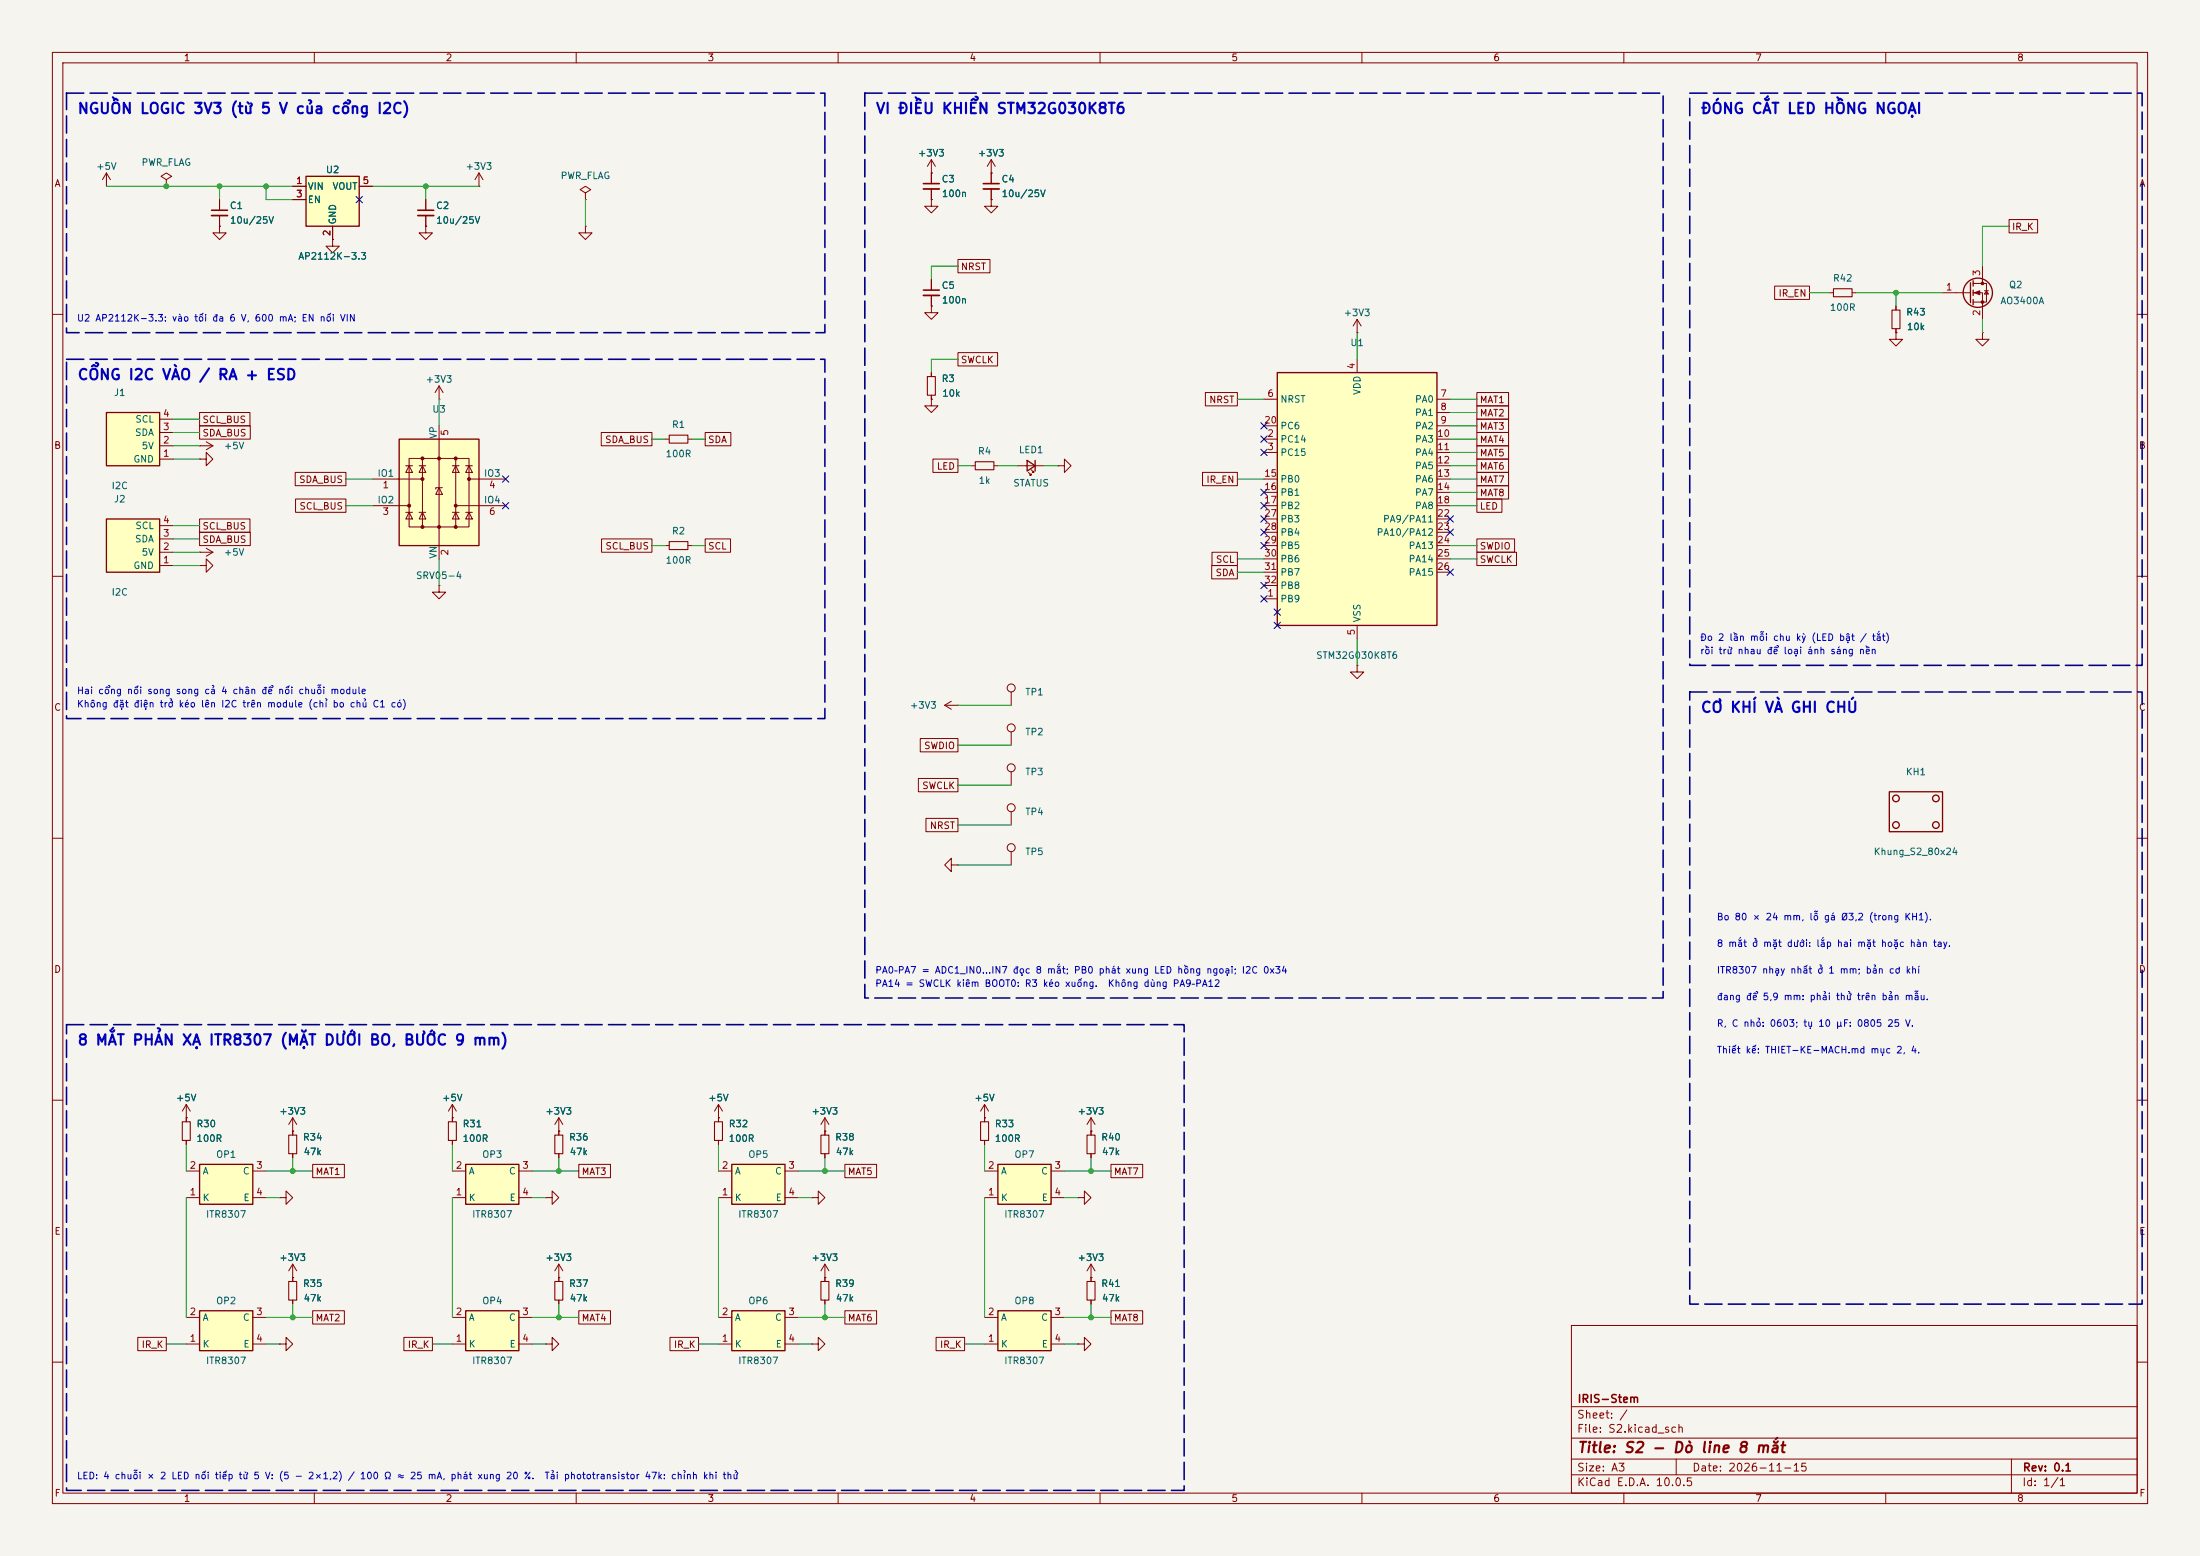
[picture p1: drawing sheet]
<svg xmlns="http://www.w3.org/2000/svg" width="420mm" height="297mm" viewBox="0 0 420 297" stroke-linecap="round" stroke-linejoin="round" font-family="sans-serif">
<path d="M0 0h420v297h-420z" fill="#f5f4ef" stroke="#f5f4ef" stroke-width=".19"/>
<g fill="none" stroke="#840000" stroke-width=".19">
<path d="M10 10h400v277h-400zM12 12h396v273h-396zM60 10v2M110 10v2M160 10v2M210 10v2M260 10v2M310 10v2M360 10v2M20.3 35.6h.1M20.3 33l-.7 1.3M20.3 33l.8 1.3"/>
<path d="M20.3 33v2.6M31.7 34.3l1.1-.6-1.1-.7-1 .7 1 .6v1.3M31.7 35.6h.1M41.9 38.1v2M91.4 35.6h.1M91.4 33l-.7 1.3M91.4 33l.8 1.3M91.4 33v2.6M41.9 43.2v1.3h1.3l-1.3 1.2-1.3-1.2h1.3M41.9 43.2h.1M41.9 41.1v2.1M10 60h2"/>
<path d="M408 60h2M10 110h2M408 110h2M10 160h2M408 160h2M10 210h2M35.6 213.4v.7M35.6 217.7v.7M86.4 213.4h.1M86.4 210.8l-.8 1.3M86.4 210.8l.7 1.3M86.4 210.8v2.6"/>
<path d="M157.5 215.9h.1M157.5 213.4l-.8 1.2M157.5 213.4l.7 1.2M157.5 213.4v3.3M188 213.4h.1M188 210.8l-.8 1.3M188 210.8l.7 1.3M188 210.8v2.6M408 210h2M157.5 220.2v.8M53.3 256.5h1.3v-1.2l1.3 1.2-1.3 1.3v-1.3M53.3 256.5h.1"/>
<path d="M157.5 243.8v.8M157.5 248.2v.7M300 253h108v32h-108zM10 260h2M300 278.5h108M300 274.5h108M300 268.5h108M320 278.5v3M384 278.5v6.5M408 260h2M60 285v2M110 285v2"/>
<path d="M160 285v2M210 285v2M260 285v2M300 281.5h108M310 285v2M360 285v2"/>
</g>
<path d="M40.4 40.1h3" fill="none" stroke="#840000" stroke-width=".3"/>
<path d="M40.4 41.1h3" fill="none" stroke="#840000" stroke-width=".33"/>
<path d="M34.8 214.1h1.5v3.6h-1.5zM156.7 216.7h1.5v3.5h-1.5zM156.7 244.6h1.5v3.6h-1.5z" fill="none" stroke="#840000" stroke-width=".2"/>
<path d="M58.4 33.7h10.2v9.5h-10.2z" fill="#ffffc2"/>
<path d="M58.4 33.7h10.2v9.5h-10.2z" fill="none" stroke="#840000" stroke-width=".25"/>
<path d="M55.9 35.6h2.5M55.9 38.1h2.5M68.6 35.6h2.5M63.5 43.2v2.5" fill="none" stroke="#840000" stroke-width=".19"/>
<path d="M76.2 83.8h15.2v20.3h-15.2z" fill="#ffffc2"/>
<g fill="none" stroke="#840000" stroke-width=".19">
<path d="M71.1 91.4h9.5M71.1 96.5h7M77.5 88.9h1.2M77.5 97.8h1.2M78.1 87.5h11.4v13.1h-11.4zM78.1 88.9l.6 1.3h-1.2zM78.1 97.8l.6 1.3h-1.2zM80 88.9h1.3M80 97.8h1.3M80.6 88.9l.7 1.3h-1.3zM80.6 97.8l.7 1.3h-1.3zM80.6 87.5v13.1"/>
<path d="M83.8 93.1l.7 1.3h-1.3zM83.8 81.3v25.4M84.5 93.1h-1.3v.2M86.4 88.9h1.2M86.4 97.8h1.2M87 88.9l.6 1.3h-1.2zM87 97.8l.6 1.3h-1.2zM87 87.5v13.1M87 96.5h9.5M88.9 88.9h1.3M88.9 97.8h1.3M89.5 88.9l.7 1.3h-1.3z"/>
<path d="M89.5 97.8l.7 1.3h-1.3zM89.5 91.4h7"/>
</g>
<path d="M76.2 83.8h15.2v20.3h-15.2z" fill="none" stroke="#840000" stroke-width=".25"/>
<g fill="#840000" stroke="#840000" stroke-width=".19">
<circle cx="78.1" cy="96.5" r=".28"/>
<circle cx="80.6" cy="87.5" r=".28"/>
<circle cx="80.6" cy="91.4" r=".28"/>
<circle cx="80.6" cy="100.6" r=".28"/>
<circle cx="83.8" cy="87.5" r=".28"/>
<circle cx="83.8" cy="100.6" r=".28"/>
<circle cx="87" cy="87.5" r=".28"/>
<circle cx="87" cy="96.5" r=".28"/>
<circle cx="87" cy="100.6" r=".28"/>
<circle cx="89.5" cy="91.4" r=".28"/>
</g>
<path d="M20.3 99.1h10.2v10.1h-10.2z" fill="#ffffc2"/>
<path d="M20.3 99.1h10.2v10.1h-10.2z" fill="none" stroke="#840000" stroke-width=".25"/>
<g fill="none" stroke="#840000" stroke-width=".19">
<path d="M81.3 38.1v2M63.5 45.7v1.3h1.3l-1.3 1.3-1.3-1.3h1.3M63.5 45.7h.1M81.3 43.2v1.3h1.2l-1.2 1.2-1.3-1.2h1.3M81.3 43.2h.1M81.3 41.1v2.1M83.8 76.2h.1M83.8 73.7l-.7 1.2M83.8 73.7l.8 1.2M83.8 73.7v2.5M30.5 108h2.5M30.5 105.4h2.5"/>
<path d="M30.5 102.9h2.5M30.5 100.3h2.5M38.1 108h1.3v-1.3l1.2 1.3-1.2 1.2v-1.2M38.1 108h.1M83.8 111.8v1.2h1.3l-1.3 1.3-1.3-1.3h1.3M83.8 111.8h.1"/>
</g>
<path d="M79.8 40.1h3" fill="none" stroke="#840000" stroke-width=".3"/>
<path d="M79.8 41.1h3" fill="none" stroke="#840000" stroke-width=".33"/>
<path d="M20.3 78.7h10.2v10.2h-10.2z" fill="#ffffc2"/>
<g fill="none" stroke="#840000" stroke-width=".25">
<path d="M376.2 54v3.8M376.7 53.6v1M376.7 55.4v1M376.7 57.2v1M20.3 78.7h10.2v10.2h-10.2zM360.7 151.1h10.1v7.7h-10.1z"/>
<circle cx="377.6" cy="55.9" r="2.79"/>
<circle cx="361.9" cy="157.5" r=".63"/>
<circle cx="361.9" cy="152.4" r=".63"/>
<circle cx="369.6" cy="152.4" r=".63"/>
<circle cx="369.6" cy="157.5" r=".63"/>
</g>
<g fill="none" stroke="#840000" stroke-width=".19">
<path d="M111.8 36.8l1-.6-1-.6-1.1 .6 1.1 .6v1.3M111.8 38.1h.1M111.8 43.2v1.3h1.2l-1.2 1.2-1.3-1.2h1.3M111.8 43.2h.1M370.8 55.9h5.4M376.7 54.1h2.5v3.6h-2.5M376.7 55.9h1.8v5.1M378.5 50.8v3.3M378.8 55.5h.8M379.2 55.5l.4 .6h-.8zM30.5 87.6h2.5M30.5 85.1h2.5"/>
<path d="M30.5 82.6h2.5M30.5 80h2.5M38.1 85.1h.1M38.1 87.6h1.3v-1.2l1.2 1.2-1.2 1.3v-1.3M38.1 87.6h.1M38.1 85.1h2.5M39.4 84.3l1.2 .8M40.6 85.1l-1.2 .8M127 83.8h.8M131.3 83.8h.8M38.1 105.4h.1M38.1 105.4h2.5"/>
<path d="M39.4 104.6l1.2 .8M40.6 105.4l-1.2 .8M106.7 243.8h.1M106.7 241.3l-.8 1.3M106.7 241.3l.7 1.3M106.7 241.3v3.3M106.7 248.2v.7"/>
</g>
<path d="M127.8 83.1h3.5v1.5h-3.5zM105.9 244.6h1.5v3.6h-1.5z" fill="none" stroke="#840000" stroke-width=".2"/>
<g fill="#840000" stroke="#840000" stroke-width=".19">
<path d="M376.9 55.9l1.1-.4v.8z"/>
<circle cx="378.5" cy="54.1" r=".25"/>
<circle cx="378.5" cy="57.7" r=".25"/>
</g>
<path d="M243.8 71.1h30.5v48.3h-30.5z" fill="#ffffc2"/>
<path d="M243.8 71.1h30.5v48.3h-30.5z" fill="none" stroke="#840000" stroke-width=".25"/>
<g fill="none" stroke="#840000" stroke-width=".19">
<path d="M241.3 76.2h2.5M259.1 68.6v2.5M274.3 76.2h2.6M274.3 78.7h2.6M241.3 83.8h2.5M241.3 86.4h2.5M241.3 81.3h2.5M241.3 91.4h2.5M241.3 94h2.5M241.3 96.5h2.5M241.3 99.1h2.5M274.3 83.8h2.6"/>
<path d="M274.3 86.4h2.6M274.3 81.3h2.6M274.3 88.9h2.6M274.3 91.4h2.6M274.3 94h2.6M274.3 96.5h2.6M274.3 99.1h2.6M241.3 114.3h2.5M241.3 101.6h2.5M241.3 104.1h2.5M241.3 106.7h2.5M241.3 109.2h2.5"/>
<path d="M241.3 111.8h2.5M259.1 119.4v2.5M274.3 101.6h2.6M274.3 104.1h2.6M274.3 106.7h2.6M274.3 109.2h2.6M154.9 256.5h1.3v-1.2l1.3 1.2-1.3 1.3v-1.3M154.9 256.5h.1"/>
</g>
<path d="M139.7 250.2h10.2v7.6h-10.2z" fill="#ffffc2"/>
<path d="M139.7 250.2h10.2v7.6h-10.2z" fill="none" stroke="#840000" stroke-width=".25"/>
<path d="M259.1 63.5h.1M259.1 61l-.8 1.2M259.1 61l.7 1.2M259.1 61v2.5M185.4 88.9h.8M189.7 88.9h.8M259.1 127v1.3h1.2l-1.2 1.2-1.3-1.2h1.3M259.1 127h.1M137.2 256.5h2.5M137.2 251.5h2.5M149.9 256.5h2.5M149.9 251.5h2.5" fill="none" stroke="#840000" stroke-width=".19"/>
<path d="M186.2 88.1h3.5v1.6h-3.5z" fill="none" stroke="#840000" stroke-width=".2"/>
<path d="M88.9 250.2h10.2v7.6h-10.2z" fill="#ffffc2"/>
<path d="M88.9 250.2h10.2v7.6h-10.2z" fill="none" stroke="#840000" stroke-width=".25"/>
<g fill="none" stroke="#840000" stroke-width=".19">
<path d="M201.9 88.9h1.3v-1.3l1.3 1.3-1.3 1.3v-1.3M201.9 88.9h.1M127 104.1h.8M131.3 104.1h.8M193 139.7v2.5M104.1 228.6h1.3v-1.3l1.3 1.3-1.3 1.3v-1.3M104.1 228.6h.1M86.4 256.5h2.5M86.4 251.5h2.5M99.1 256.5h2.5M99.1 251.5h2.5M104.1 256.5h1.3v-1.2l1.3 1.2-1.3 1.3v-1.3"/>
<path d="M104.1 256.5h.1"/>
<circle cx="193" cy="138.9" r=".76"/>
</g>
<path d="M127.8 103.4h3.5v1.5h-3.5z" fill="none" stroke="#840000" stroke-width=".2"/>
<path d="M88.9 222.2h10.2v7.7h-10.2z" fill="#ffffc2"/>
<path d="M88.9 222.2h10.2v7.7h-10.2z" fill="none" stroke="#840000" stroke-width=".25"/>
<g fill="none" stroke="#840000" stroke-width=".19">
<path d="M193 147.3v2.6M193 154.9v2.6M86.4 213.4v.7M86.4 217.7v.7M86.4 228.6h2.5M86.4 223.5h2.5M99.1 228.6h2.5M99.1 223.5h2.5"/>
<circle cx="193" cy="146.6" r=".76"/>
<circle cx="193" cy="154.2" r=".76"/>
</g>
<path d="M85.6 214.1h1.5v3.6h-1.5z" fill="none" stroke="#840000" stroke-width=".2"/>
<path d="M139.7 222.2h10.2v7.7h-10.2z" fill="#ffffc2"/>
<path d="M196.1 87.9l1.5 1-1.5 1zM197.6 87.9v2M139.7 222.2h10.2v7.7h-10.2z" fill="none" stroke="#840000" stroke-width=".25"/>
<g fill="none" stroke="#840000" stroke-width=".19">
<path d="M177.8 33h.1M177.8 38.1v1.3h1.3l-1.3 1.2-1.3-1.2h1.3M177.8 38.1h.1M177.8 30.5l-.8 1.3M177.8 30.5l.8 1.3M177.8 30.5v4.6M177.8 36.1v2M189.2 38.1v1.3h1.3l-1.3 1.2-1.2-1.2h1.2M189.2 38.1h.1M189.2 33h.1M189.2 30.5v4.6M189.2 36.1v2"/>
<path d="M189.2 30.5l-.7 1.3M189.2 30.5l.8 1.3M177.8 58.4v1.3h1.3l-1.3 1.3-1.3-1.3h1.3M177.8 58.4h.1M177.8 53.3v2.1M177.8 56.4v2M349.2 55.9h.8M353.6 55.9h.7M361.9 58.4v.8M177.8 76.2v1.3h1.3l-1.3 1.2-1.3-1.2h1.3M177.8 76.2h.1M177.8 71.1v.8"/>
<path d="M177.8 75.4v.8M361.9 63.5v1.3h1.3l-1.3 1.2-1.2-1.2h1.2M361.9 63.5h.1M361.9 62.7v.8M378.5 63.5v1.3h1.2l-1.2 1.2-1.3-1.2h1.3M378.5 63.5h.1M194.3 88.9h5.1M196.3 90.2l.5 .5h-.2h.2v-.3M196.8 89.7l.6 .5h-.3h.3v-.3M180.3 134.6l1.3 .8M180.3 134.6h2.6M181.6 133.9l-1.3 .7"/>
<path d="M182.9 134.6h.1M193 132.1v2.5M181.6 165.1v-1.3l-1.3 1.3 1.3 1.3v-1.3h1.3M182.9 165.1h.1M193 162.6v2.5M35.6 213.4h.1M35.6 210.8l-.8 1.3M35.6 210.8l.7 1.3M35.6 210.8v2.6M55.9 215.9h.1M55.9 213.4v3.3M55.9 213.4l-.8 1.2"/>
<path d="M55.9 213.4l.7 1.2M106.7 215.9v.8M137.2 213.4v.7M137.2 217.7v.7M208.3 215.9h.1M208.3 213.4l-.8 1.2M208.3 213.4l.7 1.2M208.3 213.4v2.5M53.3 228.6h1.3v-1.3l1.3 1.3-1.3 1.3v-1.3M53.3 228.6h.1M55.9 220.2v.8M106.7 220.2v.8"/>
<path d="M137.2 228.6h2.5M137.2 223.5h2.5M149.9 228.6h2.5M149.9 223.5h2.5M154.9 228.6h1.3v-1.3l1.3 1.3-1.3 1.3v-1.3M154.9 228.6h.1"/>
<circle cx="193" cy="131.3" r=".76"/>
<circle cx="193" cy="161.8" r=".76"/>
</g>
<path d="M350 55.1h3.6v1.5h-3.6zM361.2 59.2h1.5v3.5h-1.5zM177 71.9h1.6v3.5h-1.6zM55.1 216.7h1.5v3.5h-1.5zM105.9 216.7h1.5v3.5h-1.5zM136.4 214.1h1.5v3.6h-1.5z" fill="none" stroke="#840000" stroke-width=".2"/>
<path d="M176.3 35.1h3M187.7 35.1h3.1M176.3 55.4h3" fill="none" stroke="#840000" stroke-width=".3"/>
<path d="M176.3 36.1h3M187.7 36.1h3.1M176.3 56.4h3" fill="none" stroke="#840000" stroke-width=".33"/>
<path d="M38.1 222.2h10.2v7.7h-10.2z" fill="#ffffc2"/>
<path d="M38.1 222.2h10.2v7.7h-10.2z" fill="none" stroke="#840000" stroke-width=".25"/>
<path d="M35.6 228.6h2.5M35.6 223.5h2.5M48.3 228.6h2.5M48.3 223.5h2.5M55.9 243.8h.1M55.9 241.3l-.8 1.3M55.9 241.3l.7 1.3M55.9 241.3v3.3M55.9 248.2v.7" fill="none" stroke="#840000" stroke-width=".19"/>
<path d="M55.1 244.6h1.5v3.6h-1.5z" fill="none" stroke="#840000" stroke-width=".2"/>
<path d="M38.1 250.2h10.2v7.6h-10.2z" fill="#ffffc2"/>
<path d="M38.1 250.2h10.2v7.6h-10.2z" fill="none" stroke="#840000" stroke-width=".25"/>
<path d="M188 213.4v.7M188 217.7v.7M208.3 215.9v.8M208.3 220.2v.8M35.6 256.5h2.5M35.6 251.5h2.5M48.3 256.5h2.5M48.3 251.5h2.5" fill="none" stroke="#840000" stroke-width=".19"/>
<path d="M187.2 214.1h1.5v3.6h-1.5zM207.5 216.7h1.5v3.5h-1.5z" fill="none" stroke="#840000" stroke-width=".2"/>
<path d="M190.5 222.2h10.2v7.7h-10.2z" fill="#ffffc2"/>
<path d="M190.5 222.2h10.2v7.7h-10.2z" fill="none" stroke="#840000" stroke-width=".25"/>
<path d="M188 228.6h2.5M188 223.5h2.5M200.7 228.6h2.5M200.7 223.5h2.5M205.7 228.6h1.3v-1.3l1.3 1.3-1.3 1.3v-1.3M205.7 228.6h.1" fill="none" stroke="#840000" stroke-width=".19"/>
<path d="M190.5 250.2h10.2v7.6h-10.2z" fill="#ffffc2"/>
<path d="M190.5 250.2h10.2v7.6h-10.2z" fill="none" stroke="#840000" stroke-width=".25"/>
<g fill="none" stroke="#840000" stroke-width=".19">
<path d="M41.9 38.1v2M55.9 35.6h2.5M55.9 38.1h2.5M68.6 35.6h2.5M81.3 38.1v2M177.8 33h.1M177.8 38.1h.1M177.8 33v2.1M177.8 36.1v2M189.2 38.1h.1M189.2 33h.1M189.2 33v2.1"/>
<path d="M189.2 36.1v2M41.9 43.2h.1M41.9 41.1v2.1M63.5 45.7h.1M63.5 43.2v2.5M81.3 43.2h.1M81.3 41.1v2.1M177.8 58.4h.1M177.8 53.3v2.1M177.8 56.4v2M182.9 49.5h6.1v2.6h-6.1zM338.8 54.6h6.6v2.6h-6.6z"/>
<path d="M361.9 58.4v.8M383.5 41.9h5.5v2.6h-5.5zM38.1 78.7h9.6v2.6h-9.6zM177.8 76.2h.1M177.8 71.1v.8M177.8 75.4v.8M182.9 67.3h7.5v2.6h-7.5zM230.1 74.9h6.1v2.6h-6.1zM281.9 74.9h6.1v2.6h-6.1zM281.9 77.5h6.1v2.5h-6.1zM361.9 63.5h.1M361.9 62.7v.8"/>
<path d="M38.1 81.3h9.7v2.5h-9.7zM38.1 99.1h9.6v2.5h-9.6zM56.4 90.2h9.6v2.5h-9.6zM56.4 95.2h9.6v2.6h-9.6zM114.8 82.5h9.7v2.6h-9.7zM134.6 82.5h4.9v2.6h-4.9zM178.1 87.6h4.8v2.6h-4.8zM229.6 90.2h6.6v2.5h-6.6zM281.9 92.7h6.1v2.6h-6.1zM281.9 95.2h4.8v2.6h-4.8zM281.9 80h6.1v2.6h-6.1zM281.9 82.5h6.1v2.6h-6.1z"/>
<path d="M281.9 85.1h6.1v2.5h-6.1zM281.9 87.6h6.1v2.6h-6.1zM281.9 90.2h6.1v2.5h-6.1zM38.1 101.6h9.7v2.5h-9.7zM114.8 102.9h9.7v2.5h-9.7zM134.6 102.9h4.9v2.5h-4.9zM231.3 107.9h4.9v2.6h-4.9zM231.4 105.4h4.8v2.6h-4.8zM281.9 102.9h7.2v2.5h-7.2zM281.9 105.4h7.6v2.6h-7.6zM175.3 148.6h7.6v2.5h-7.6zM175.7 141h7.2v2.5h-7.2z"/>
<path d="M176.8 156.2h6.1v2.6h-6.1zM35.6 213.4h.1M35.6 213.4v.7M35.6 217.7v.7M55.9 215.9h.1M55.9 215.9v.8M86.4 213.4h.1M86.4 213.4v.7M86.4 217.7v.7M106.7 215.9h.1M106.7 213.4l-.8 1.2M106.7 213.4l.7 1.2"/>
<path d="M106.7 213.4v3.3M137.2 213.4h.1M137.2 210.8l-.8 1.3M137.2 210.8l.7 1.3M137.2 210.8v3.3M137.2 217.7v.7M157.5 215.9h.1M157.5 215.9v.8M188 213.4h.1M188 213.4v.7M188 217.7v.7M208.3 215.9h.1"/>
<path d="M208.3 215.9v.8M55.9 220.2v.8M59.7 222.2h6v2.6h-6zM106.7 220.2v.8M110.5 222.2h6v2.6h-6zM157.5 220.2v.8M161.3 222.2h6v2.6h-6zM208.3 220.2v.8M212.1 222.2h6v2.6h-6zM26.3 255.3h5.4v2.5h-5.4zM55.9 243.8h.1M55.9 243.8v.8"/>
<path d="M55.9 248.2v.7M59.7 250.2h6v2.5h-6zM77.1 255.3h5.4v2.5h-5.4zM106.7 243.8h.1M106.7 243.8v.8M106.7 248.2v.7M110.5 250.2h6v2.5h-6zM127.9 255.3h5.4v2.5h-5.4zM157.5 243.8h.1M157.5 241.3l-.8 1.3M157.5 241.3l.7 1.3M157.5 241.3v3.3"/>
<path d="M157.5 248.2v.7M161.3 250.2h6v2.5h-6zM178.7 255.3h5.4v2.5h-5.4zM188 256.5h2.5M188 251.5h2.5M200.7 256.5h2.5M200.7 251.5h2.5M205.7 256.5h1.3v-1.2l1.3 1.2-1.3 1.3v-1.3M205.7 256.5h.1M208.3 243.8h.1M208.3 241.3v3.3M208.3 248.2v.7"/>
<path d="M208.3 241.3l-.8 1.3M208.3 241.3l.7 1.3M212.1 250.2h6v2.5h-6z"/>
</g>
<path d="M207.5 244.6h1.5v3.6h-1.5z" fill="none" stroke="#840000" stroke-width=".2"/>
<g fill="none" stroke="#009600" stroke-width=".19">
<path d="M20.3 35.6h35.6M41.9 35.6v2.5M50.8 35.6v2.5h5.1M71.1 35.6h20.3M81.3 35.6v2.5M111.8 38.1v5.1M182.9 50.8h-5.1v2.5M345.4 55.9h3.8M354.3 55.9h16.5M361.9 55.9v2.5M383.5 43.2h-5v7.6M83.8 76.2v5.1"/>
<path d="M182.9 68.6h-5.1v2.5M236.2 76.2h5.1M259.1 63.5v5.1M276.9 76.2h5M276.9 78.7h5M378.5 61v2.5M33 82.6h5.1M33 80h5.1M33 87.6h5.1M33 85.1h5.1M66 91.4h5.1M66 96.5h5.1"/>
<path d="M124.5 83.8h2.5M132.1 83.8h2.5M182.9 88.9h2.5M190.5 88.9h3.8M199.4 88.9h2.5M236.2 91.4h5.1M276.9 88.9h5M276.9 83.8h5M276.9 91.4h5M276.9 96.5h5M276.9 86.4h5M276.9 94h5"/>
<path d="M276.9 81.3h5M33 108h5.1M33 105.4h5.1M33 102.9h5.1M33 100.3h5.1M83.8 106.7v5.1M124.5 104.1h2.5M132.1 104.1h2.5M236.2 106.7h5.1M236.2 109.2h5.1M276.9 104.1h5M276.9 106.7h5"/>
<path d="M182.9 134.6h10.1M259.1 121.9v5.1M182.9 142.2h10.1M182.9 149.9h10.1M182.9 157.5h10.1M182.9 165.1h10.1M35.6 218.4v5.1M86.4 218.4v5.1M137.2 218.4v5.1M188 218.4v5.1M35.6 228.6v22.9M50.8 223.5h8.9"/>
<path d="M50.8 228.6h2.5M55.9 221v2.5M86.4 228.6v22.9M101.6 223.5h8.9M101.6 228.6h2.5M106.7 221v2.5M137.2 228.6v22.9M152.4 223.5h8.9M152.4 228.6h2.5M157.5 221v2.5M188 228.6v22.9M203.2 223.5h8.9"/>
<path d="M203.2 228.6h2.5M208.3 221v2.5M31.7 256.5h3.9M50.8 251.5h8.9M50.8 256.5h2.5M55.9 248.9v2.6M82.5 256.5h3.9M101.6 251.5h8.9M101.6 256.5h2.5M106.7 248.9v2.6M133.3 256.5h3.9M152.4 251.5h8.9"/>
<path d="M152.4 256.5h2.5M157.5 248.9v2.6M184.1 256.5h3.9M203.2 251.5h8.9M203.2 256.5h2.5M208.3 248.9v2.6"/>
</g>
<g fill="none" stroke="#000084" stroke-width=".19">
<path d="M68 37.5l1.2 1.2M69.2 37.5l-1.2 1.2M95.9 95.9l1.2 1.2M95.9 90.8l1.2 1.2M97.1 95.9l-1.2 1.2M97.1 90.8l-1.2 1.2M240.7 80.7l1.2 1.2M240.7 98.5l1.2 1.2M240.7 83.2l1.2 1.2M240.7 85.8l1.2 1.2M240.7 93.4l1.2 1.2M240.7 95.9l1.2 1.2"/>
<path d="M241.9 80.7l-1.2 1.2M241.9 98.5l-1.2 1.2M241.9 83.2l-1.2 1.2M241.9 85.8l-1.2 1.2M241.9 93.4l-1.2 1.2M241.9 95.9l-1.2 1.2M276.3 98.5l1.2 1.2M277.5 98.5l-1.2 1.2M240.7 101l1.2 1.2M240.7 113.7l1.2 1.2M240.7 111.2l1.2 1.2M240.7 103.5l1.2 1.2"/>
<path d="M241.9 101l-1.2 1.2M241.9 111.2l-1.2 1.2M241.9 103.5l-1.2 1.2M241.9 113.7l-1.2 1.2M243.2 118.8l1.2 1.2M243.2 116.2l1.2 1.2M244.4 118.8l-1.2 1.2M244.4 116.2l-1.2 1.2M276.3 108.6l1.2 1.2M276.3 101l1.2 1.2M277.5 108.6l-1.2 1.2M277.5 101l-1.2 1.2"/>
</g>
<path d="M12.7 17.8h144.8v45.7h-144.8zM165.1 17.8h152.4v172.7h-152.4zM322.6 17.8h86.3v109.2h-86.3zM12.7 68.6h144.8v68.6h-144.8zM322.6 132.1h86.3v116.8h-86.3zM12.7 195.6h213.4v88.9h-213.4z" fill="none" stroke="#000084" stroke-width=".3" stroke-dasharray="3.3 1.2"/>
<g fill="#009600" stroke="#009600" stroke-width=".19">
<circle cx="106.7" cy="251.5" r=".46"/>
<circle cx="157.5" cy="251.5" r=".46"/>
<circle cx="106.7" cy="223.5" r=".46"/>
<circle cx="31.7" cy="35.6" r=".46"/>
<circle cx="41.9" cy="35.6" r=".46"/>
<circle cx="55.9" cy="223.5" r=".46"/>
<circle cx="55.9" cy="251.5" r=".46"/>
<circle cx="157.5" cy="223.5" r=".46"/>
<circle cx="208.3" cy="251.5" r=".46"/>
<circle cx="208.3" cy="223.5" r=".46"/>
<circle cx="50.8" cy="35.6" r=".46"/>
<circle cx="81.3" cy="35.6" r=".46"/>
<circle cx="361.9" cy="55.9" r=".46"/>
</g>
<g font-size="2" fill="#0000c2">
<text x="14.7" y="22.2">NGUỒN LOGIC 3V3 (từ 5 V của cổng I2C)</text>
<text x="167.1" y="22.2">VI ĐIỀU KHIỂN STM32G030K8T6</text>
<text x="324.5" y="22.2">ĐÓNG CẮT LED HỒNG NGOẠI</text>
<text x="14.7" y="73">CỔNG I2C VÀO / RA + ESD</text>
<text x="324.5" y="136.5">CƠ KHÍ VÀ GHI CHÚ</text>
<text x="14.7" y="200">8 MẮT PHẢN XẠ ITR8307 (MẶT DƯỚI BO, BƯỚC 9 mm)</text>
</g>
<text font-size="2" fill="#840000" x="301" y="277.8">Title: S2 - Dò line 8 mắt</text>
<g font-size="1.5" fill="#840000">
<text x="301" y="268.1">IRIS-Stem</text>
<text x="300.9" y="273.8">File: S2.kicad_sch</text>
<text x="300.9" y="271.1">Sheet: /</text>
<text x="300.9" y="281.2">Size: A3</text>
<text x="322.9" y="281.2">Date: 2026-11-15</text>
<text x="386" y="281.2">Rev: 0.1</text>
<text x="300.9" y="284">KiCad E.D.A. 10.0.5</text>
<text x="385.9" y="284">Id: 1/1</text>
</g>
<g font-size="1.3" fill="#840000">
<text x="35" y="12">1</text>
<text x="85" y="12">2</text>
<text x="135" y="12">3</text>
<text x="185" y="12">4</text>
<text x="235" y="12">5</text>
<text x="285" y="12">6</text>
<text x="335" y="12">7</text>
<text x="385" y="12">8</text>
<text x="10.3" y="36">A</text>
<text x="408.3" y="36">A</text>
<text x="384" y="44.2">IR_K</text>
<text x="183.3" y="51.9">NRST</text>
<text x="339.4" y="56.9">IR_EN</text>
<text x="183.3" y="69.6">SWCLK</text>
<text x="230.7" y="77.3">NRST</text>
<text x="282.4" y="77.3">MAT1</text>
<text x="38.5" y="83.6">SDA_BUS</text>
<text x="38.5" y="81.1">SCL_BUS</text>
<text x="282.4" y="79.8">MAT2</text>
<text x="282.4" y="82.3">MAT3</text>
<text x="10.2" y="86">B</text>
<text x="115.4" y="84.9">SDA_BUS</text>
<text x="135.1" y="84.9">SDA</text>
<text x="178.7" y="90">LED</text>
<text x="282.4" y="84.9">MAT4</text>
<text x="282.4" y="87.4">MAT5</text>
<text x="282.4" y="90">MAT6</text>
<text x="408.2" y="86">B</text>
<text x="57" y="92.5">SDA_BUS</text>
<text x="230.2" y="92.5">IR_EN</text>
<text x="282.4" y="95">MAT8</text>
<text x="282.4" y="92.5">MAT7</text>
<text x="38.5" y="101.4">SCL_BUS</text>
<text x="57.1" y="97.6">SCL_BUS</text>
<text x="282.4" y="97.6">LED</text>
<text x="38.5" y="103.9">SDA_BUS</text>
<text x="115.5" y="105.2">SCL_BUS</text>
<text x="135.1" y="105.2">SCL</text>
<text x="232" y="107.7">SCL</text>
<text x="282.4" y="105.2">SWDIO</text>
<text x="282.4" y="107.7">SWCLK</text>
<text x="231.9" y="110.3">SDA</text>
<text x="10.2" y="136">C</text>
<text x="408.2" y="136">C</text>
<text x="176.3" y="143.3">SWDIO</text>
<text x="175.9" y="150.9">SWCLK</text>
<text x="177.4" y="158.5">NRST</text>
<text x="10.2" y="186">D</text>
<text x="408.2" y="186">D</text>
<text x="60.1" y="224.6">MAT1</text>
<text x="110.9" y="224.6">MAT3</text>
<text x="161.7" y="224.6">MAT5</text>
<text x="212.5" y="224.6">MAT7</text>
<text x="10.3" y="236">E</text>
<text x="408.3" y="236">E</text>
<text x="26.9" y="257.6">IR_K</text>
<text x="60.1" y="252.5">MAT2</text>
<text x="77.7" y="257.6">IR_K</text>
<text x="110.9" y="252.5">MAT4</text>
<text x="128.5" y="257.6">IR_K</text>
<text x="161.7" y="252.5">MAT6</text>
<text x="179.3" y="257.6">IR_K</text>
<text x="212.5" y="252.5">MAT8</text>
<text x="10.3" y="286">F</text>
<text x="35" y="287">1</text>
<text x="85" y="287">2</text>
<text x="135" y="287">3</text>
<text x="185" y="287">4</text>
<text x="235" y="287">5</text>
<text x="285" y="287">6</text>
<text x="335" y="287">7</text>
<text x="385" y="287">8</text>
<text x="408.3" y="286">F</text>
</g>
<g font-size="1.3" fill="#006464">
<text x="18.3" y="32.7">+5V</text>
<text x="26.9" y="32">PWR_FLAG</text>
<text x="62.1" y="33.3">U2</text>
<text x="88.8" y="32.7">+3V3</text>
<text x="106.9" y="34.5">PWR_FLAG</text>
<text x="175.1" y="30.2">+3V3</text>
<text x="179.7" y="35.1">C3</text>
<text x="186.6" y="30.2">+3V3</text>
<text x="191.1" y="35.1">C4</text>
<text x="43.8" y="40.2">C1</text>
<text x="58.6" y="36.5">VIN</text>
<text x="58.6" y="39.1">EN</text>
<text x="63.4" y="36.5">VOUT</text>
<text x="83.1" y="40.2">C2</text>
<text x="179.7" y="37.9">100n</text>
<text x="191.1" y="37.9">10u/25V</text>
<text x="43.8" y="43">10u/25V</text>
<text x="64.5" y="43" transform="rotate(-90 64.5 43)">GND</text>
<text x="83.2" y="43">10u/25V</text>
<text x="56.8" y="49.9">AP2112K-3.3</text>
<text x="179.7" y="55.4">C5</text>
<text x="179.7" y="58.2">100n</text>
<text x="349.2" y="59.6">100R</text>
<text x="349.8" y="54">R42</text>
<text x="381.8" y="58.4">AO3400A</text>
<text x="383.4" y="55.3">Q2</text>
<text x="256.4" y="60.7">+3V3</text>
<text x="363.8" y="60.5">R43</text>
<text x="363.9" y="63.3">10k</text>
<text x="257.7" y="66.4">U1</text>
<text x="21.6" y="75.9">J1</text>
<text x="81.2" y="73.4">+3V3</text>
<text x="179.7" y="73.2">R3</text>
<text x="179.8" y="76">10k</text>
<text x="244.3" y="77.2">NRST</text>
<text x="260" y="75.5" transform="rotate(-90 260 75.5)">VDD</text>
<text x="270" y="77.2">PA0</text>
<text x="25.7" y="83.5">SDA</text>
<text x="25.7" y="81">SCL</text>
<text x="82.4" y="79.1">U3</text>
<text x="83.7" y="83.9" transform="rotate(-90 83.7 83.9)">VP</text>
<text x="128.2" y="82">R1</text>
<text x="244.3" y="82.2">PC6</text>
<text x="270" y="79.7">PA1</text>
<text x="270" y="82.2">PA2</text>
<text x="25.4" y="88.6">GND</text>
<text x="26.9" y="86.1">5V</text>
<text x="42.6" y="86.1">+5V</text>
<text x="127" y="87.6">100R</text>
<text x="186.6" y="87.1">R4</text>
<text x="194.4" y="86.8">LED1</text>
<text x="244.3" y="84.8">PC14</text>
<text x="244.3" y="87.3">PC15</text>
<text x="270" y="84.8">PA3</text>
<text x="270" y="87.3">PA4</text>
<text x="270" y="89.9">PA5</text>
<text x="21.2" y="93.7">I2C</text>
<text x="72" y="91.3">IO1</text>
<text x="92.3" y="91.3">IO3</text>
<text x="186.7" y="92.7">1k</text>
<text x="193.3" y="93.2">STATUS</text>
<text x="244.3" y="92.4">PB0</text>
<text x="244.3" y="94.9">PB1</text>
<text x="270" y="92.4">PA6</text>
<text x="270" y="94.9">PA7</text>
<text x="21.6" y="96.2">J2</text>
<text x="25.7" y="101.3">SCL</text>
<text x="72" y="96.4">IO2</text>
<text x="92.3" y="96.4">IO4</text>
<text x="244.3" y="97.5">PB2</text>
<text x="244.3" y="100">PB3</text>
<text x="263.9" y="100">PA9/PA11</text>
<text x="270" y="97.5">PA8</text>
<text x="25.7" y="103.8">SDA</text>
<text x="26.9" y="106.4">5V</text>
<text x="42.6" y="106.4">+5V</text>
<text x="83.7" y="106.7" transform="rotate(-90 83.7 106.7)">VN</text>
<text x="127" y="107.9">100R</text>
<text x="128.2" y="102.3">R2</text>
<text x="244.3" y="102.6">PB4</text>
<text x="244.3" y="105.1">PB5</text>
<text x="244.3" y="107.6">PB6</text>
<text x="262.7" y="102.6">PA10/PA12</text>
<text x="268.8" y="105.1">PA13</text>
<text x="268.8" y="107.6">PA14</text>
<text x="21.2" y="114">I2C</text>
<text x="25.4" y="108.9">GND</text>
<text x="79.3" y="110.8">SRV05-4</text>
<text x="244.3" y="110.2">PB7</text>
<text x="244.3" y="112.7">PB8</text>
<text x="268.8" y="110.2">PA15</text>
<text x="244.3" y="115.3">PB9</text>
<text x="260" y="118.9" transform="rotate(-90 260 118.9)">VSS</text>
<text x="251.2" y="126.1">STM32G030K8T6</text>
<text x="173.6" y="135.6">+3V3</text>
<text x="195.6" y="133">TP1</text>
<text x="195.6" y="140.7">TP2</text>
<text x="195.6" y="148.3">TP3</text>
<text x="363.7" y="148.3">KH1</text>
<text x="195.6" y="155.9">TP4</text>
<text x="195.6" y="163.5">TP5</text>
<text x="357.6" y="163.5">Khung_S2_80x24</text>
<text x="33.5" y="210.5">+5V</text>
<text x="37.4" y="215.5">R30</text>
<text x="53.2" y="213.1">+3V3</text>
<text x="84.3" y="210.5">+5V</text>
<text x="88.2" y="215.5">R31</text>
<text x="104" y="213.1">+3V3</text>
<text x="135.1" y="210.5">+5V</text>
<text x="139" y="215.5">R32</text>
<text x="154.8" y="213.1">+3V3</text>
<text x="185.9" y="210.5">+5V</text>
<text x="189.8" y="215.5">R33</text>
<text x="205.6" y="213.1">+3V3</text>
<text x="37.4" y="218.3">100R</text>
<text x="41.1" y="221.3">OP1</text>
<text x="57.7" y="218">R34</text>
<text x="57.9" y="220.8">47k</text>
<text x="88.2" y="218.3">100R</text>
<text x="91.9" y="221.3">OP3</text>
<text x="108.5" y="218">R36</text>
<text x="108.7" y="220.8">47k</text>
<text x="139" y="218.3">100R</text>
<text x="142.7" y="221.3">OP5</text>
<text x="159.3" y="218">R38</text>
<text x="159.5" y="220.8">47k</text>
<text x="189.8" y="218.3">100R</text>
<text x="193.5" y="221.3">OP7</text>
<text x="210.1" y="218">R40</text>
<text x="210.3" y="220.8">47k</text>
<text x="38.6" y="224.5">A</text>
<text x="46.3" y="224.5">C</text>
<text x="89.4" y="224.5">A</text>
<text x="97.1" y="224.5">C</text>
<text x="140.2" y="224.5">A</text>
<text x="147.9" y="224.5">C</text>
<text x="191" y="224.5">A</text>
<text x="198.7" y="224.5">C</text>
<text x="38.6" y="229.6">K</text>
<text x="39.2" y="232.7">ITR8307</text>
<text x="46.4" y="229.6">E</text>
<text x="89.4" y="229.6">K</text>
<text x="90" y="232.7">ITR8307</text>
<text x="97.2" y="229.6">E</text>
<text x="140.2" y="229.6">K</text>
<text x="140.8" y="232.7">ITR8307</text>
<text x="148" y="229.6">E</text>
<text x="191" y="229.6">K</text>
<text x="191.6" y="232.7">ITR8307</text>
<text x="198.8" y="229.6">E</text>
<text x="53.2" y="241">+3V3</text>
<text x="57.7" y="245.9">R35</text>
<text x="104" y="241">+3V3</text>
<text x="108.5" y="245.9">R37</text>
<text x="154.8" y="241">+3V3</text>
<text x="159.3" y="245.9">R39</text>
<text x="205.6" y="241">+3V3</text>
<text x="210.1" y="245.9">R41</text>
<text x="41.1" y="249.2">OP2</text>
<text x="57.9" y="248.7">47k</text>
<text x="91.9" y="249.2">OP4</text>
<text x="108.7" y="248.7">47k</text>
<text x="142.7" y="249.2">OP6</text>
<text x="159.5" y="248.7">47k</text>
<text x="193.5" y="249.2">OP8</text>
<text x="210.3" y="248.7">47k</text>
<text x="38.6" y="257.5">K</text>
<text x="38.6" y="252.4">A</text>
<text x="46.3" y="252.4">C</text>
<text x="46.4" y="257.5">E</text>
<text x="89.4" y="257.5">K</text>
<text x="89.4" y="252.4">A</text>
<text x="97.1" y="252.4">C</text>
<text x="97.2" y="257.5">E</text>
<text x="140.2" y="257.5">K</text>
<text x="140.2" y="252.4">A</text>
<text x="147.9" y="252.4">C</text>
<text x="148" y="257.5">E</text>
<text x="191" y="257.5">K</text>
<text x="191" y="252.4">A</text>
<text x="198.7" y="252.4">C</text>
<text x="198.8" y="257.5">E</text>
<text x="39.2" y="260.7">ITR8307</text>
<text x="90" y="260.7">ITR8307</text>
<text x="140.8" y="260.7">ITR8307</text>
<text x="191.6" y="260.7">ITR8307</text>
</g>
<g font-size="1.3" fill="#a90000">
<text x="56.4" y="35.4">1</text>
<text x="69.1" y="35.4">5</text>
<text x="56.4" y="38">3</text>
<text x="63.4" y="45.2" transform="rotate(-90 63.4 45.2)">2</text>
<text x="378.3" y="52.8" transform="rotate(-90 378.3 52.8)">3</text>
<text x="371.4" y="55.7">1</text>
<text x="378.3" y="60.4" transform="rotate(-90 378.3 60.4)">2</text>
<text x="258.9" y="70.6" transform="rotate(-90 258.9 70.6)">4</text>
<text x="241.8" y="76.1">6</text>
<text x="274.9" y="76.1">7</text>
<text x="31" y="82.4">3</text>
<text x="31" y="79.9">4</text>
<text x="85.9" y="83.3" transform="rotate(-90 85.9 83.3)">5</text>
<text x="241.2" y="81.1">20</text>
<text x="241.8" y="83.7">2</text>
<text x="274.3" y="83.7">10</text>
<text x="274.9" y="78.6">8</text>
<text x="274.9" y="81.1">9</text>
<text x="31" y="87.5">1</text>
<text x="31" y="85">2</text>
<text x="241.8" y="86.2">3</text>
<text x="274.3" y="86.2">11</text>
<text x="274.3" y="88.8">12</text>
<text x="72.9" y="93.5">1</text>
<text x="93.2" y="93.5">4</text>
<text x="241.2" y="91.3">15</text>
<text x="241.2" y="93.8">16</text>
<text x="274.3" y="91.3">13</text>
<text x="274.3" y="93.8">14</text>
<text x="31" y="100.2">4</text>
<text x="72.9" y="98.6">3</text>
<text x="93.2" y="98.6">6</text>
<text x="241.2" y="96.4">17</text>
<text x="241.2" y="98.9">27</text>
<text x="241.2" y="101.5">28</text>
<text x="274.3" y="96.4">18</text>
<text x="274.3" y="98.9">22</text>
<text x="274.3" y="101.5">23</text>
<text x="31" y="107.8">1</text>
<text x="31" y="105.3">2</text>
<text x="31" y="102.7">3</text>
<text x="85.9" y="106.1" transform="rotate(-90 85.9 106.1)">2</text>
<text x="241.2" y="104">29</text>
<text x="241.2" y="106.5">30</text>
<text x="274.3" y="104">24</text>
<text x="274.3" y="106.5">25</text>
<text x="241.2" y="109.1">31</text>
<text x="241.2" y="111.6">32</text>
<text x="274.3" y="109.1">26</text>
<text x="241.8" y="114.2">1</text>
<text x="258.9" y="121.4" transform="rotate(-90 258.9 121.4)">5</text>
<text x="36.1" y="223.4">2</text>
<text x="48.8" y="223.4">3</text>
<text x="86.9" y="223.4">2</text>
<text x="99.6" y="223.4">3</text>
<text x="137.7" y="223.4">2</text>
<text x="150.4" y="223.4">3</text>
<text x="188.5" y="223.4">2</text>
<text x="201.2" y="223.4">3</text>
<text x="36.1" y="228.5">1</text>
<text x="48.8" y="228.5">4</text>
<text x="86.9" y="228.5">1</text>
<text x="99.6" y="228.5">4</text>
<text x="137.7" y="228.5">1</text>
<text x="150.4" y="228.5">4</text>
<text x="188.5" y="228.5">1</text>
<text x="201.2" y="228.5">4</text>
<text x="36.1" y="251.3">2</text>
<text x="48.8" y="251.3">3</text>
<text x="86.9" y="251.3">2</text>
<text x="99.6" y="251.3">3</text>
<text x="137.7" y="251.3">2</text>
<text x="150.4" y="251.3">3</text>
<text x="188.5" y="251.3">2</text>
<text x="201.2" y="251.3">3</text>
<text x="36.1" y="256.4">1</text>
<text x="48.8" y="256.4">4</text>
<text x="86.9" y="256.4">1</text>
<text x="99.6" y="256.4">4</text>
<text x="137.7" y="256.4">1</text>
<text x="150.4" y="256.4">4</text>
<text x="188.5" y="256.4">1</text>
<text x="201.2" y="256.4">4</text>
</g>
<g font-size="1.3" fill="#0000c2">
<text x="14.6" y="61.7">U2 AP2112K-3.3: vào tối đa 6 V, 600 mA; EN nối VIN</text>
<text x="324.5" y="122.6">Đo 2 lần mỗi chu kỳ (LED bật / tắt)</text>
<text x="324.5" y="125.2">rồi trừ nhau để loại ánh sáng nền</text>
<text x="14.6" y="135.3">Không đặt điện trở kéo lên I2C trên module (chỉ bo chủ C1 có)</text>
<text x="14.6" y="132.8">Hai cổng nối song song cả 4 chân để nối chuỗi module</text>
<text x="327.6" y="176">Bo 80 × 24 mm, lỗ gá Ø3,2 (trong KH1).</text>
<text x="327.6" y="181.1">8 mắt ở mặt dưới: lắp hai mặt hoặc hàn tay.</text>
<text x="167" y="186.1">PA0–PA7 = ADC1_IN0…IN7 đọc 8 mắt; PB0 phát xung LED hồng ngoại; I2C 0x34</text>
<text x="167" y="188.7">PA14 = SWCLK kiêm BOOT0: R3 kéo xuống.</text>
<text x="211.4" y="188.7">Không dùng PA9–PA12</text>
<text x="327.6" y="186.1">ITR8307 nhạy nhất ở 1 mm; bản cơ khí</text>
<text x="327.6" y="191.2">đang để 5,9 mm: phải thử trên bản mẫu.</text>
<text x="327.6" y="196.3">R, C nhỏ: 0603; tụ 10 µF: 0805 25 V.</text>
<text x="327.6" y="201.4">Thiết kế: THIET-KE-MACH.md mục 2, 4.</text>
<text x="14.6" y="282.7">LED: 4 chuỗi × 2 LED nối tiếp từ 5 V: (5 − 2×1,2) / 100 Ω ≈ 25 mA, phát xung 20 %.</text>
<text x="103.8" y="282.7">Tải phototransistor 47k: chỉnh khi thử</text>
</g>
</svg>
